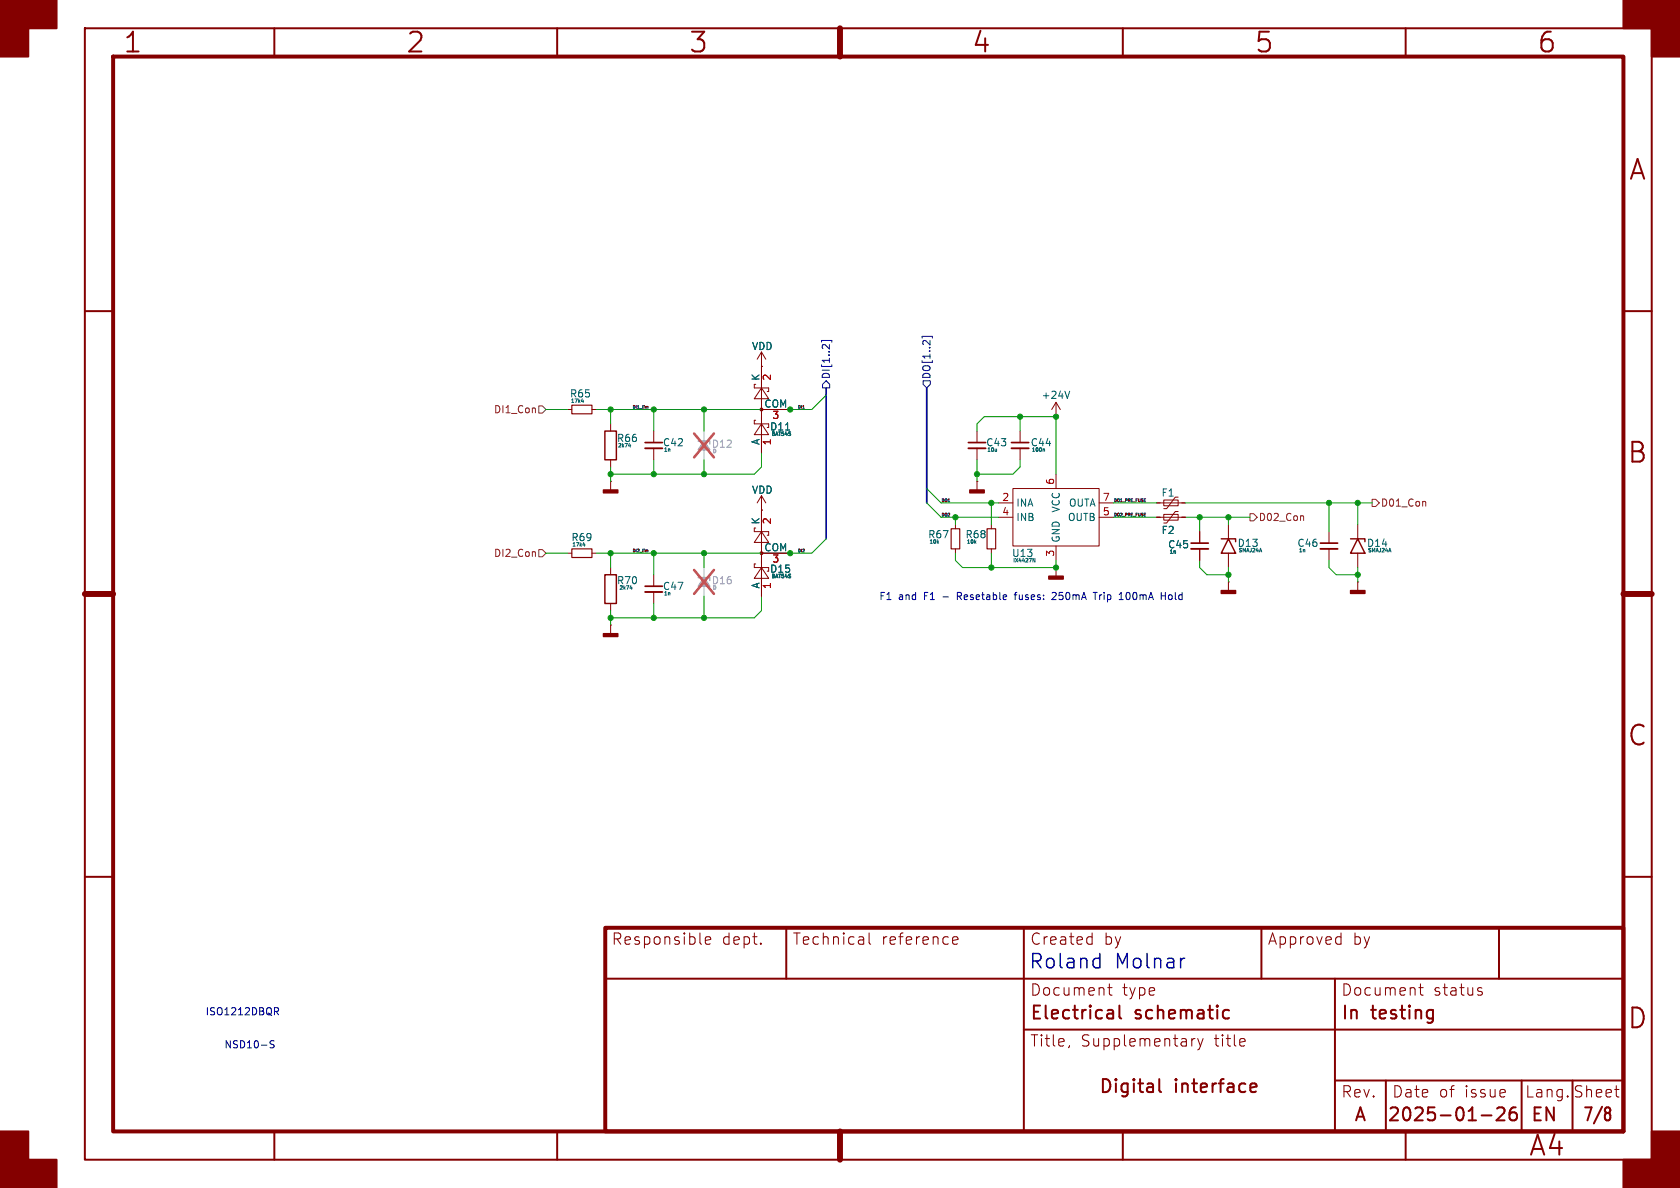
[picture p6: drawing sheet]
<svg xmlns="http://www.w3.org/2000/svg" width="297mm" height="210mm" viewBox="0 0 297 210" stroke-linecap="round" stroke-linejoin="round" font-family="sans-serif">
<g fill="none" stroke="#840000" stroke-width=".35">
<path d="M15 5h277v200h-277zM48.5 5v5M98.5 5v5M148.5 5v5M198.5 5v5M248.5 5v5M15 55h5M287 55h5M15 105h5M287 105h5M15 155h5M287 155h5"/>
<path d="M107 173h180M139 164v9M181 164v36M195.8 178.6l.2-.1 .7 .1 .1 .2v1.3M195.8 179.9l.2 .2 .8-.2M196.8 179.1l-1 .2M197.9 177.8v1.9l.3 .4M217.3 178.6l-.7-.1-.4 .5v.6l.2 .3 .2 .2 .7-.2M223 164v9M236 173v27M252.7 178.5l.6 .1M253.3 179.9l-.6 .2"/>
<path d="M253.3 178.5v1.9l-.4 .4M265 164v9M181 182h106M204.9 190.8v1.9l.4 .4M221 192.3l1.1-.2-.1-.5-.6-.1-.4 .3 .2 1.1 .2 .2 .6-.2M236 191h51M245 191v9M261.9 197.2h1.8M264.7 196l.3-.2h.5a.62 .62 0 0 1 .4 .9l-1.3 1.4h1.4M268 195.8a.91 .91 0 0 0-1.1 .9v.9l.2 .3 .6 .2 .4-.3 .1-.7-.2-.4-.7-.1-.4 .5M269 191v9M278 191v9"/>
<path d="M283.9 196.6l.1 .1M284 195.8l-.1 .1M284 196.7h.4M284 196.7l-.1 .1M284.4 196.7l.1 .1a.81 .81 0 0 1-.1 1.3l-.5-.2M284.4 195.8l.3 .4-.1 .3-.2 .2M48.5 200v5M98.5 200v5M148.5 200v5M198.5 200v5M248.5 200v5"/>
</g>
<path d="M20 10h267v190h-267zM107 164h180v36h-180z" fill="none" stroke="#840000" stroke-width=".7"/>
<path d="M148.5 5v5M15 105h5M287 105h5M148.5 200v5" fill="none" stroke="#840000" stroke-width="1.1"/>
<g fill="#840000" stroke="#840000" stroke-width=".35">
<path d="M0 0h10v5h-5v5h-5z"/>
<path d="M0 200h5v5h5v5h-10z"/>
<path d="M287 0h10v10h-5v-5h-5z"/>
<path d="M292 200h5v10h-10v-5h5z"/>
</g>
<g fill="none" stroke="#840000" stroke-width=".18">
<path d="M100.3 72.4h.8M104.6 72.4h.8M107.9 74.9v1.3M115.6 76.2v2M115.6 79.2v2.1M133.6 67.9h-.3v.7h2.6v.6h-.3M133.6 74.3h-.3v.6h2.6M134.6 74.9l1.3 1.9h-2.6zM134.6 68.6l1.3 1.9h-2.6zM134.6 64.8h.1M134.6 72.4h5.1M134.6 62.2v17.8"/>
<path d="M134.6 62.2l-.7 1.3M134.6 62.2l.8 1.3M172.7 76.2v2M172.7 79.2v2.1M180.3 76.2v2M180.3 79.2v2.1M186.7 73.7h.1M186.7 71.1v2.6M186.7 71.1l-.8 1.3M186.7 71.1l.8 1.3M100.3 97.8h.8M104.6 97.8h.8"/>
<path d="M107.9 85.1h.1M107.9 81.3v1.3M107.9 85.1v1.5M133.6 93.3h-.3v.7h2.6v.6h-.3M133.6 99.7h-.3v.6h2.6M134.6 90.2h.1M134.6 94l1.3 1.9h-2.6zM134.6 87.6v17.8M134.6 87.6l-.7 1.3M134.6 87.6l.8 1.3M134.6 97.8h5.1M168.9 92.7v.8"/>
<path d="M168.9 97v.8M172.7 85.1h.1M172.7 85.1v1.5M175.3 92.7v.8M175.3 97v.8M176.5 88.9h2.6M176.5 91.4h2.6M179.1 86.4h15.2v10.1h-15.2zM186.7 83.8v2.6M186.7 96.5v2.6M194.3 88.9h2.5M194.3 91.4h2.5"/>
<path d="M204.5 88.9h5M204.5 91.4h5M205.7 88.4h2.6v1h-2.6zM205.7 90.9h2.6v1h-2.6zM208.3 87.9h-.5l-1.6 2h-.5M208.3 90.4h-.5l-1.6 2.1h-.5M212.1 94v2M212.1 97v2.1M217.2 92.7v2.6M217.2 97.8v2.5M234.9 94v2M234.9 97v2.1"/>
<path d="M240 92.7v2.6M240 97.8v2.5M107.9 110.5h.1M107.9 100.3v1.3M107.9 106.7v1.3M107.9 110.5v1.5M115.6 101.6v2M115.6 104.6v2.1M134.6 100.3l1.3 1.9h-2.6zM186.7 100.3h.1M186.7 100.3v1.6M217.2 102.9h.1"/>
<path d="M217.2 102.9v1.5M240 102.9h.1M240 102.9v1.5M124.7 166.3l.9-.2-.1-.4-.5-.1-.3 .3 .1 .9 .2 .1 .5-.1M134.5 166.7l.1 .1-.1 .1M134.5 166.7l-.1 .1 .1 .1M134.5 166.7v.2M153.6 164.9v1.7l.3 .3M168.4 166.3l1-.2-.1-.4-.6-.1-.3 .3 .1 .9 .2 .1 .6-.1M192.5 165.6l.6 .1M193.1 166.8l-.6 .1M193.1 164.9v2"/>
<path d="M195.8 174.6h.8M196.1 173.9v1.7l.1 .2 .4 .1M236.5 165.6l.6 .1M237.1 166.8l-.6 .1M237.1 164.9v2M250.8 174.6h.8M251.1 173.9v1.7l.1 .2 .4 .1M261.5 174.6l.5 .1M261.5 175.3l.5 .1 .1 .2-.3 .3h-.4M189.1 184.8l-.2 .4M210.7 183.6v1.3M211.3 183.6a.51 .51 0 0 0-.6 .4"/>
<path d="M211.7 183.6l.5 1.3M212.2 184.9l-.2 .5-.3 .2M212.7 183.6l-.5 1.3M219.8 183.6l.2 .1 .1 .4-.9 .2M220 184.8l-.2 .1M285.5 192.6h.7M286 193.9h.2"/>
</g>
<path d="M101.1 71.6h3.5v1.6h-3.5zM101.1 97h3.5v1.6h-3.5zM168.1 93.5h1.6v3.5h-1.6zM174.5 93.5h1.5v3.5h-1.5z" fill="none" stroke="#840000" stroke-width=".2"/>
<g fill="none" stroke="#006464" stroke-width=".18">
<path d="M103.1 70.7v.5M111.4 78.6v.4M138.9 76h.7M176.2 79.8h-.1M176.2 79.4v.4M176.2 79.7v.1M184.7 79.5v.3M189.1 69.2l-.4 1.2M103.3 96.1v.5M165.8 95.8l.1 .2M172.4 95.8l.1 .2M182.6 98.7l.4 .6v-.6"/>
<path d="M111.7 103.7v.5"/>
</g>
<path d="M106.9 76.2h2.1v5.1h-2.1zM215.9 95.3h2.5v.5M217.2 95.3l1.2 2.5h-2.5zM238.8 95.3h2.5v.5M240 95.3l1.3 2.5h-2.5zM106.9 101.6h2.1v5.1h-2.1z" fill="none" stroke="#840000" stroke-width=".25"/>
<g fill="#840000" stroke="#840000" stroke-width=".18">
<circle cx="134.6" cy="72.4" r=".25"/>
<circle cx="134.6" cy="97.8" r=".25"/>
</g>
<path d="M123.4 78h2.1v.5M123.4 102.1h2.1v.5" fill="none" stroke="#a1a1a1" stroke-width=".25"/>
<g fill="#a1a1a1" stroke="#a1a1a1" stroke-width=".25">
<path d="M124.5 102.1l1 1.5h-2.1z"/>
<path d="M124.5 78l1 1.5h-2.1z"/>
</g>
<path d="M124.5 76.2v5.1M124.5 100.3v5.1" fill="none" stroke="#a1a1a1" stroke-width=".18"/>
<path d="M122.7 76.6l3.5 4.2M126.2 76.6l-3.5 4.2M122.7 100.8l3.5 4.2M126.2 100.8l-3.5 4.2" fill="none" stroke="#e65255" stroke-width=".46"/>
<g fill="#840000" stroke="#840000" stroke-width=".25">
<path d="M106.7 112h2.5v.5h-2.5z"/>
<path d="M185.4 101.9h2.6v.5h-2.6z"/>
<path d="M171.4 86.6h2.6v.5h-2.6z"/>
<path d="M215.9 104.4h2.5v.5h-2.5z"/>
<path d="M238.8 104.4h2.5v.5h-2.5z"/>
<path d="M106.7 86.6h2.5v.5h-2.5z"/>
</g>
<path d="M114 78.2h3.1M171.2 78.2h3M178.8 78.2h3.1M210.6 96h3M233.4 96h3.1M114 103.6h3.1" fill="none" stroke="#840000" stroke-width=".3"/>
<path d="M114 79.2h3.1M171.2 79.2h3M178.8 79.2h3.1M210.6 97h3M233.4 97h3.1M114 104.6h3.1" fill="none" stroke="#840000" stroke-width=".33"/>
<path d="M95.2 71.8h.7l.6 .6-.6 .6h-.7zM95.2 97.2h.7l.6 .6-.6 .6h-.7zM221 90.8h.6l.6 .6-.6 .7h-.6zM230.4 91.2l.1 .8M242.6 88.3h.6l.6 .6-.6 .6h-.6zM252 88.7l.1 .8" fill="none" stroke="#725600" stroke-width=".18"/>
<path d="M163 59.8v-.3h1.8v.3M145.2 60.5v-.3h1.9v.3M146 67.3l.7 .6v.7h-1.3v-.7zM163.2 67.3h1.3v.6l-.7 .7-.6-.7z" fill="none" stroke="#000084" stroke-width=".18"/>
<path d="M114.4 71.9h.1v.3M141.9 72.2h.3M114.4 97.3h.1v.3" fill="none" stroke="#0f0f0f" stroke-width=".18"/>
<path d="M146 68.6v26.7M163.8 68.6v20.3" fill="none" stroke="#000084" stroke-width=".3"/>
<g fill="none" stroke="#009600" stroke-width=".18">
<path d="M96.5 72.4h3.8M107.9 72.4v2.5M115.6 72.4v3.8M124.5 72.4v3.8M146 69.9l-2.5 2.5h-38.1M172.7 76.2v-1.3l1.3-1.2h12.7v10.1M180.3 73.7v2.5M96.5 97.8h3.8M107.9 82.6v2.5M107.9 97.8v2.5M115.6 81.3v2.5M115.6 97.8v3.8"/>
<path d="M124.5 81.3v2.5M124.5 97.8v2.5M134.6 80v2.6l-1.3 1.2h-25.4M146 95.3l-2.5 2.5h-38.1M163.8 88.9l2.6 2.5h10.1M163.8 86.4l2.6 2.5h10.1M168.9 97.8v1.3l1.3 1.2h16.5v-1.2M168.9 91.4v1.3M172.7 81.3v3.8M175.3 88.9v3.8M175.3 97.8v2.5M180.3 81.3v1.3l-1.2 1.2h-6.4"/>
<path d="M196.8 91.4h7.7M196.8 88.9h7.7M209.5 91.4h11.5M209.5 88.9h33.1M212.1 99.1v1.2l1.3 1.3h3.8M212.1 91.4v2.6M217.2 91.4v1.3M234.9 99.1v1.2l1.3 1.3h3.8M234.9 88.9v5.1M240 88.9v3.8M107.9 108v2.5M115.6 106.7v2.5"/>
<path d="M124.5 105.4v3.8M134.6 105.4v2.6l-1.3 1.2h-25.4M217.2 100.3v2.6M240 100.3v2.6"/>
</g>
<g fill="none" stroke="#0000c2" stroke-width=".18">
<path d="M179.3 105.1h.5M179.5 104.8v1.2M186.5 104.7l-.5 .1M186.7 105.3l-.8 .7h.8M193.3 104.7h.7M193.6 104.7v1.3M197.9 106h.7M198 105l.2-.3v1.3M205.3 105.3h.7M206 104.7v1.3M48.5 178.1h.5l.2 .3-.1 .3-.6 .1M48.8 178.8l.4 .6"/>
<path d="M48.5 184h-.5l-.2 .1v.4l.5 .2 .2 .3-.3 .2h-.5"/>
</g>
<g fill="#009600" stroke="#009600" stroke-width=".18">
<circle cx="107.9" cy="109.2" r=".46"/>
<circle cx="124.5" cy="97.8" r=".46"/>
<circle cx="115.6" cy="97.8" r=".46"/>
<circle cx="124.5" cy="109.2" r=".46"/>
<circle cx="107.9" cy="83.8" r=".46"/>
<circle cx="107.9" cy="97.8" r=".46"/>
<circle cx="115.6" cy="109.2" r=".46"/>
<circle cx="186.7" cy="100.3" r=".46"/>
<circle cx="217.2" cy="101.6" r=".46"/>
<circle cx="175.3" cy="88.9" r=".46"/>
<circle cx="172.7" cy="83.8" r=".46"/>
<circle cx="175.3" cy="100.3" r=".46"/>
<circle cx="124.5" cy="83.8" r=".46"/>
<circle cx="115.6" cy="83.8" r=".46"/>
<circle cx="115.6" cy="72.4" r=".46"/>
<circle cx="107.9" cy="72.4" r=".46"/>
<circle cx="234.9" cy="88.9" r=".46"/>
<circle cx="212.1" cy="91.4" r=".46"/>
<circle cx="240" cy="88.9" r=".46"/>
<circle cx="240" cy="101.6" r=".46"/>
<circle cx="217.2" cy="91.4" r=".46"/>
<circle cx="168.9" cy="91.4" r=".46"/>
<circle cx="186.7" cy="73.7" r=".46"/>
<circle cx="180.3" cy="73.7" r=".46"/>
<circle cx="139.7" cy="97.8" r=".46"/>
<circle cx="139.7" cy="72.4" r=".46"/>
<circle cx="124.5" cy="72.4" r=".46"/>
</g>
<g font-size="4.9" fill="#840000">
<text x="21.7" y="9.8">1</text>
<text x="71.7" y="9.8">2</text>
<text x="121.7" y="9.8">3</text>
<text x="171.7" y="9.8">4</text>
<text x="221.7" y="9.8">5</text>
<text x="271.7" y="9.8">6</text>
<text x="287.8" y="32.3">A</text>
<text x="287.6" y="82.3">B</text>
<text x="287.6" y="132.3">C</text>
<text x="287.6" y="182.3">D</text>
<text x="270.2" y="204.8">A4</text>
</g>
<g font-size="3.5" fill="#0000c2">
<text x="181.9" y="171.6">Roland</text>
<text x="197.1" y="171.6">Molnar</text>
</g>
<g font-size="3.2" fill="#840000">
<text x="182" y="180.7">Electrical</text>
<text x="200.7" y="180.7">schematic</text>
<text x="237" y="180.7">In</text>
<text x="242.5" y="180.7">testing</text>
<text x="194.1" y="193.7">Digital</text>
<text x="207.6" y="193.7">interface</text>
<text x="239.2" y="198.7">A</text>
<text x="245.1" y="198.7">2025-01-26</text>
<text x="270.5" y="198.7">EN</text>
<text x="279.6" y="198.7">7/8</text>
</g>
<g font-size="2.8" fill="#840000">
<text x="108" y="167.3">Responsible</text>
<text x="127.6" y="167.3">dept.</text>
<text x="140" y="167.3">Technical</text>
<text x="155.8" y="167.3">reference</text>
<text x="182" y="167.3">Created</text>
<text x="195.1" y="167.3">by</text>
<text x="224" y="167.3">Approved</text>
<text x="239.1" y="167.3">by</text>
<text x="182" y="176.3">Document</text>
<text x="198.3" y="176.3">type</text>
<text x="237" y="176.3">Document</text>
<text x="253.3" y="176.3">status</text>
<text x="182" y="185.3">Title,</text>
<text x="191" y="185.3">Supplementary</text>
<text x="214.7" y="185.3">title</text>
<text x="237" y="194.3">Rev.</text>
<text x="246" y="194.3">Date</text>
<text x="254.3" y="194.3">of</text>
<text x="258.9" y="194.3">issue</text>
<text x="269.5" y="194.3">Lang. Sheet</text>
</g>
<g font-size="1.8" fill="#006464">
<text x="132.9" y="62.1">VDD</text>
<text x="100.7" y="70.5">R65</text>
<text x="134.4" y="67.4" transform="rotate(-90 134.4 67.4)">K</text>
<text x="184" y="70.7">+24V</text>
<text x="135" y="72.1">COM</text>
<text x="136.1" y="76.3">D11</text>
<text x="109" y="78.3">R66</text>
<text x="117.1" y="79.1">C42</text>
<text x="134.4" y="78.8" transform="rotate(-90 134.4 78.8)">A</text>
<text x="174.3" y="79.1">C43</text>
<text x="182.1" y="79.1">C44</text>
<text x="132.9" y="87.5">VDD</text>
<text x="179.6" y="89.8">INA</text>
<text x="188.9" y="89.8">OUTA</text>
<text x="205.3" y="88">F1</text>
<text x="100.9" y="95.9">R69</text>
<text x="134.4" y="92.8" transform="rotate(-90 134.4 92.8)">K</text>
<text x="164" y="95.4">R67</text>
<text x="170.6" y="95.4">R68</text>
<text x="179.6" y="92.3">INB</text>
<text x="187.6" y="90.7" transform="rotate(-90 187.6 90.7)">VCC</text>
<text x="188.7" y="92.3">OUTB</text>
<text x="205.3" y="94.6">F2</text>
<text x="135" y="97.5">COM</text>
<text x="136.1" y="101.4">D15</text>
<text x="178.8" y="98.7">U13</text>
<text x="187.6" y="96" transform="rotate(-90 187.6 96)">GND</text>
<text x="206.4" y="97.1">C45</text>
<text x="218.7" y="96.9">D13</text>
<text x="229.3" y="96.9">C46</text>
<text x="241.6" y="96.9">D14</text>
<text x="109" y="103.5">R70</text>
<text x="117.1" y="104.5">C47</text>
<text x="134.4" y="104.2" transform="rotate(-90 134.4 104.2)">A</text>
</g>
<g font-size="1.8" fill="#a90000">
<text x="136.6" y="67.4" transform="rotate(-90 136.6 67.4)">2</text>
<text x="136.5" y="74.4">3</text>
<text x="136.6" y="78.8" transform="rotate(-90 136.6 78.8)">1</text>
<text x="177.1" y="88.6">2</text>
<text x="186.4" y="85.8" transform="rotate(-90 186.4 85.8)">6</text>
<text x="194.9" y="88.6">7</text>
<text x="136.6" y="92.8" transform="rotate(-90 136.6 92.8)">2</text>
<text x="177.1" y="91.2">4</text>
<text x="194.9" y="91.2">5</text>
<text x="136.5" y="99.8">3</text>
<text x="186.4" y="98.5" transform="rotate(-90 186.4 98.5)">3</text>
<text x="136.6" y="104.2" transform="rotate(-90 136.6 104.2)">1</text>
</g>
<g font-size="1.8" fill="#000084">
<text x="146.9" y="67.1" transform="rotate(-90 146.9 67.1)">DI[1..2]</text>
<text x="164.7" y="67.1" transform="rotate(-90 164.7 67.1)">DO[1..2]</text>
</g>
<g font-size="1.8" fill="#725600">
<text x="87.2" y="73.3">DI1_Con</text>
<text x="244" y="89.8">D01_Con</text>
<text x="222.4" y="92.3">D02_Con</text>
<text x="87.2" y="98.7">DI2_Con</text>
</g>
<g font-size="1.8" fill="#989898">
<text x="125.7" y="79.3">D12</text>
<text x="125.7" y="103.5">D16</text>
</g>
<g font-size="1.8" fill="#0000c2">
<text x="155.4" y="106.3">F1</text>
<text x="158.8" y="106.3">and</text>
<text x="163.4" y="106.3">F1</text>
<text x="166.9" y="106.3">-</text>
<text x="169.7" y="106.3">Resetable</text>
<text x="180.1" y="106.3">fuses:</text>
<text x="186.9" y="106.3">250mA</text>
<text x="194.5" y="106.3">Trip</text>
<text x="199.1" y="106.3">100mA</text>
<text x="206.7" y="106.3">Hold</text>
<text x="36.3" y="179.7">ISO1212DBQR</text>
<text x="39.6" y="185.5">NSD10-S</text>
</g>
<g font-size=".9" fill="#006464">
<text x="100.8" y="71.4">17k4</text>
<text x="136.3" y="77.3">BAT54S</text>
<text x="109.1" y="79.3">2k74</text>
<text x="117.2" y="80">1n</text>
<text x="174.4" y="80">10u</text>
<text x="182.3" y="80">100n</text>
<text x="101" y="96.8">17k4</text>
<text x="164.2" y="96.3">10k</text>
<text x="170.8" y="96.3">10k</text>
<text x="179" y="99.6">IX4427N</text>
<text x="206.6" y="98.1">1n</text>
<text x="218.8" y="97.8">SMAJ24A</text>
<text x="229.5" y="97.8">1n</text>
<text x="241.7" y="97.8">SMAJ24A</text>
<text x="109.4" y="104.4">2k74</text>
<text x="117.2" y="105.4">1n</text>
<text x="136.3" y="102.4">BAT54S</text>
</g>
<g font-size=".9" fill="#989898">
<text x="125.9" y="80.3">D</text>
<text x="125.9" y="104.4">D</text>
</g>
<g font-size=".7" fill="#0f0f0f">
<text x="111.8" y="72.3">DI1_lim</text>
<text x="141" y="72.3">DI1</text>
<text x="166.4" y="88.8">DO1</text>
<text x="196.8" y="88.8">DO1_PRE_FUSE</text>
<text x="166.4" y="91.3">DO2</text>
<text x="196.8" y="91.3">DO2_PRE_FUSE</text>
<text x="111.8" y="97.7">DI2_lim</text>
<text x="141" y="97.7">DI2</text>
</g>
</svg>
